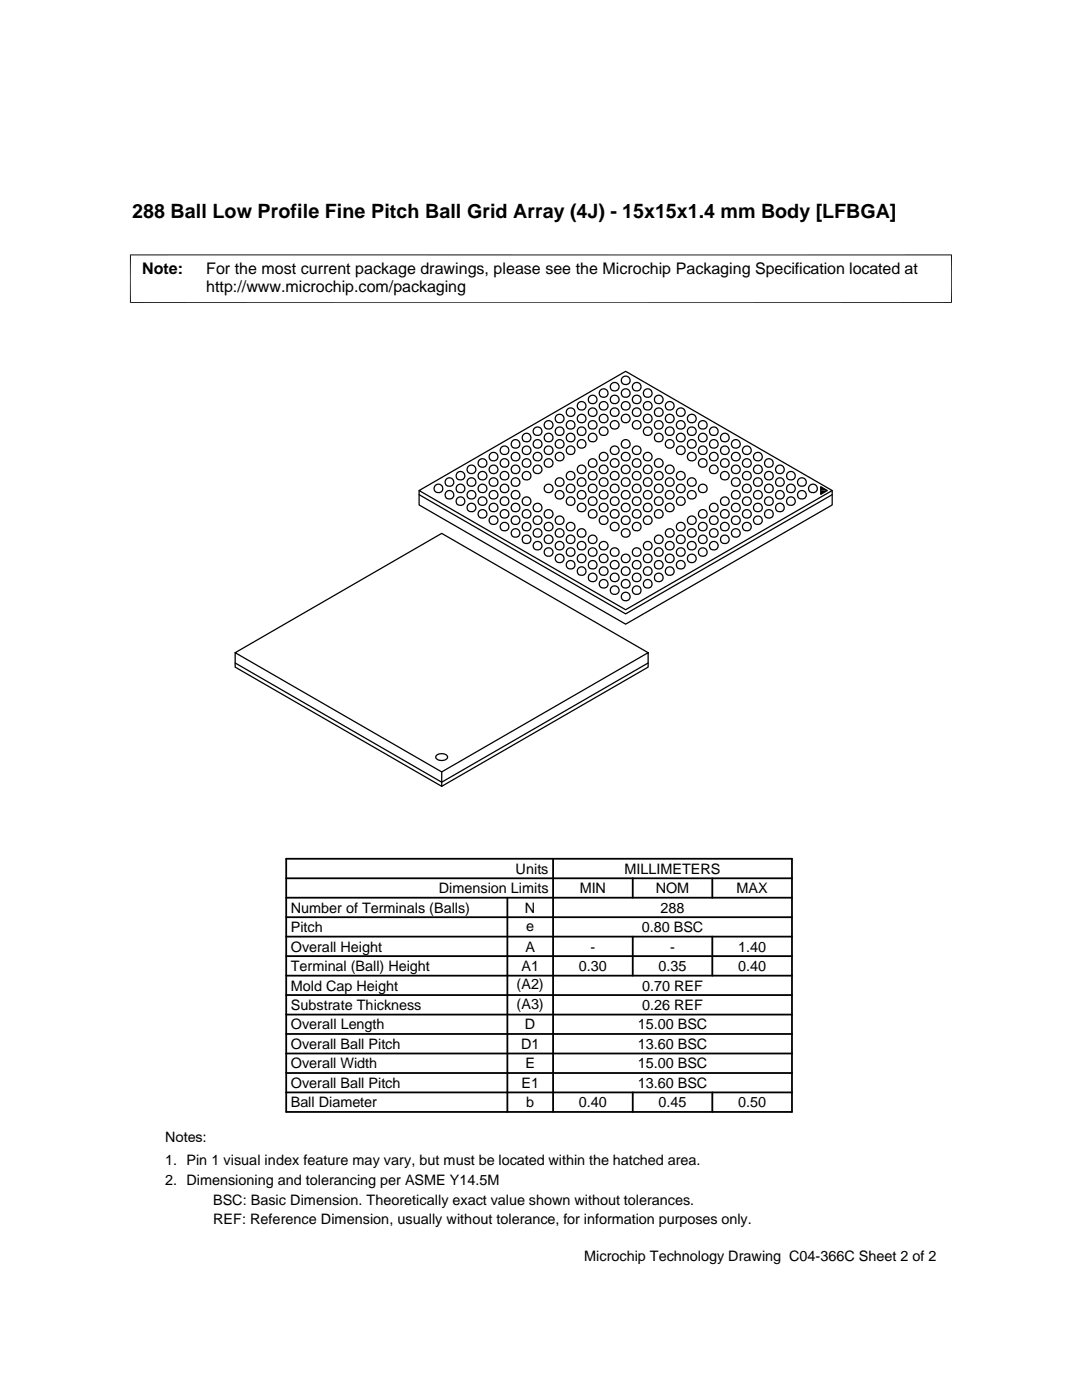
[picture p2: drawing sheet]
<svg xmlns="http://www.w3.org/2000/svg" width="216mm" height="279mm" viewBox="0 0 216 279" stroke-linecap="round" stroke-linejoin="round" font-family="sans-serif">
<g fill="none" stroke="#000" stroke-width=".25">
<path d="M83.6 97.9l41.2-23.8 41.3 23.8-41.3 23.8zM83.6 98.7l41.2 23.8 41.3-23.8M83.6 97.9v2.9l41.2 23.8 41.3-23.8v-2.9M163.8 97.1l1.3 .8-1.3 .8zM46.9 130.3v2.8l41.2 23.8 41.2-23.8v-2.8l-41.2-23.9-41.2 23.9 41.2 23.8 41.2-23.8M46.9 132.3l41.2 23.8 41.2-23.8M87 150.9a1.45 1.45 0 0 1 2.3 .2 1.42 1.42 0 0 1-2.4 0zM88.1 154.1v2.8"/>
<circle cx="118.3" cy="79.7" r=".87"/>
<circle cx="120.4" cy="78.5" r=".87"/>
<circle cx="122.6" cy="77.2" r=".87"/>
<circle cx="122.6" cy="79.7" r=".87"/>
<circle cx="124.8" cy="75.9" r=".87"/>
<circle cx="124.8" cy="78.5" r=".87"/>
<circle cx="127" cy="77.2" r=".87"/>
<circle cx="127" cy="79.7" r=".87"/>
<circle cx="129.2" cy="78.5" r=".87"/>
<circle cx="131.4" cy="79.7" r=".87"/>
<circle cx="87.5" cy="97.5" r=".87"/>
<circle cx="89.7" cy="96.2" r=".87"/>
<circle cx="89.7" cy="98.8" r=".87"/>
<circle cx="91.9" cy="97.5" r=".88"/>
<circle cx="91.9" cy="95" r=".88"/>
<circle cx="94.1" cy="96.2" r=".87"/>
<circle cx="94.1" cy="98.8" r=".87"/>
<circle cx="94.1" cy="93.7" r=".87"/>
<circle cx="96.3" cy="95" r=".87"/>
<circle cx="96.3" cy="97.5" r=".87"/>
<circle cx="96.3" cy="92.4" r=".87"/>
<circle cx="98.5" cy="96.2" r=".87"/>
<circle cx="98.5" cy="98.8" r=".87"/>
<circle cx="98.5" cy="91.1" r=".87"/>
<circle cx="98.5" cy="93.7" r=".87"/>
<circle cx="100.7" cy="95" r=".87"/>
<circle cx="100.7" cy="97.5" r=".87"/>
<circle cx="100.7" cy="89.9" r=".87"/>
<circle cx="100.7" cy="92.4" r=".87"/>
<circle cx="102.9" cy="96.2" r=".87"/>
<circle cx="102.9" cy="98.8" r=".87"/>
<circle cx="102.9" cy="91.1" r=".87"/>
<circle cx="102.9" cy="93.7" r=".87"/>
<circle cx="102.9" cy="88.6" r=".87"/>
<circle cx="105.1" cy="89.9" r=".88"/>
<circle cx="105.1" cy="92.4" r=".88"/>
<circle cx="105.1" cy="95" r=".88"/>
<circle cx="105.1" cy="87.3" r=".88"/>
<circle cx="107.3" cy="91.1" r=".87"/>
<circle cx="107.3" cy="93.7" r=".87"/>
<circle cx="107.3" cy="88.6" r=".87"/>
<circle cx="107.3" cy="86.1" r=".87"/>
<circle cx="109.5" cy="97.5" r=".87"/>
<circle cx="109.5" cy="89.9" r=".87"/>
<circle cx="109.5" cy="92.4" r=".87"/>
<circle cx="109.5" cy="87.3" r=".88"/>
<circle cx="109.5" cy="84.8" r=".87"/>
<circle cx="111.7" cy="96.2" r=".87"/>
<circle cx="111.7" cy="98.8" r=".87"/>
<circle cx="111.7" cy="88.6" r=".87"/>
<circle cx="111.7" cy="91.1" r=".87"/>
<circle cx="111.7" cy="83.5" r=".87"/>
<circle cx="111.7" cy="86.1" r=".87"/>
<circle cx="113.9" cy="95" r=".87"/>
<circle cx="113.9" cy="97.5" r=".87"/>
<circle cx="113.9" cy="89.9" r=".87"/>
<circle cx="113.9" cy="87.3" r=".88"/>
<circle cx="113.9" cy="82.3" r=".87"/>
<circle cx="113.9" cy="84.8" r=".87"/>
<circle cx="116.1" cy="96.2" r=".87"/>
<circle cx="116.1" cy="98.8" r=".87"/>
<circle cx="116.1" cy="93.7" r=".87"/>
<circle cx="116.1" cy="88.6" r=".87"/>
<circle cx="116.1" cy="81" r=".87"/>
<circle cx="116.1" cy="83.5" r=".87"/>
<circle cx="116.1" cy="86.1" r=".87"/>
<circle cx="118.2" cy="97.5" r=".88"/>
<circle cx="118.2" cy="95" r=".88"/>
<circle cx="118.2" cy="92.4" r=".88"/>
<circle cx="118.2" cy="87.3" r=".88"/>
<circle cx="118.3" cy="82.3" r=".87"/>
<circle cx="118.3" cy="84.8" r=".87"/>
<circle cx="120.4" cy="96.2" r=".87"/>
<circle cx="120.4" cy="98.8" r=".87"/>
<circle cx="120.4" cy="93.7" r=".87"/>
<circle cx="120.4" cy="91.1" r=".87"/>
<circle cx="120.4" cy="81" r=".87"/>
<circle cx="120.4" cy="83.5" r=".87"/>
<circle cx="120.5" cy="86.1" r=".87"/>
<circle cx="122.6" cy="95" r=".87"/>
<circle cx="122.6" cy="97.5" r=".87"/>
<circle cx="122.6" cy="92.4" r=".87"/>
<circle cx="122.6" cy="89.9" r=".87"/>
<circle cx="122.7" cy="82.3" r=".87"/>
<circle cx="122.7" cy="84.8" r=".87"/>
<circle cx="124.8" cy="96.2" r=".87"/>
<circle cx="124.8" cy="98.8" r=".87"/>
<circle cx="124.8" cy="91.1" r=".87"/>
<circle cx="124.8" cy="93.7" r=".87"/>
<circle cx="124.8" cy="88.6" r=".87"/>
<circle cx="124.8" cy="81" r=".87"/>
<circle cx="124.8" cy="83.5" r=".87"/>
<circle cx="127" cy="95" r=".87"/>
<circle cx="127" cy="97.5" r=".87"/>
<circle cx="127" cy="89.9" r=".87"/>
<circle cx="127" cy="92.4" r=".87"/>
<circle cx="127.1" cy="82.3" r=".87"/>
<circle cx="127.1" cy="84.8" r=".87"/>
<circle cx="129.2" cy="96.2" r=".87"/>
<circle cx="129.2" cy="98.8" r=".87"/>
<circle cx="129.2" cy="91.1" r=".87"/>
<circle cx="129.2" cy="93.7" r=".87"/>
<circle cx="129.2" cy="81" r=".87"/>
<circle cx="129.2" cy="83.5" r=".87"/>
<circle cx="129.2" cy="86.1" r=".87"/>
<circle cx="131.4" cy="97.5" r=".88"/>
<circle cx="131.4" cy="92.4" r=".88"/>
<circle cx="131.4" cy="95" r=".88"/>
<circle cx="131.4" cy="87.3" r=".88"/>
<circle cx="131.4" cy="82.3" r=".87"/>
<circle cx="131.4" cy="84.8" r=".87"/>
<circle cx="133.6" cy="96.2" r=".87"/>
<circle cx="133.6" cy="98.8" r=".87"/>
<circle cx="133.6" cy="93.7" r=".87"/>
<circle cx="133.6" cy="88.6" r=".87"/>
<circle cx="133.6" cy="81" r=".87"/>
<circle cx="133.6" cy="83.5" r=".87"/>
<circle cx="133.6" cy="86.1" r=".87"/>
<circle cx="135.8" cy="95" r=".87"/>
<circle cx="135.8" cy="97.5" r=".87"/>
<circle cx="135.8" cy="89.9" r=".87"/>
<circle cx="135.8" cy="87.3" r=".88"/>
<circle cx="135.8" cy="84.8" r=".87"/>
<circle cx="135.8" cy="82.3" r=".87"/>
<circle cx="138" cy="96.2" r=".87"/>
<circle cx="138" cy="98.8" r=".87"/>
<circle cx="138" cy="88.6" r=".87"/>
<circle cx="138" cy="91.1" r=".87"/>
<circle cx="138" cy="83.5" r=".87"/>
<circle cx="138" cy="86.1" r=".87"/>
<circle cx="140.2" cy="97.5" r=".87"/>
<circle cx="140.2" cy="89.9" r=".87"/>
<circle cx="140.2" cy="92.4" r=".87"/>
<circle cx="140.2" cy="87.3" r=".88"/>
<circle cx="140.2" cy="84.8" r=".87"/>
<circle cx="142.4" cy="91.1" r=".87"/>
<circle cx="142.4" cy="93.7" r=".87"/>
<circle cx="142.4" cy="88.6" r=".87"/>
<circle cx="142.4" cy="86.1" r=".87"/>
<circle cx="144.6" cy="89.9" r=".88"/>
<circle cx="144.6" cy="92.4" r=".88"/>
<circle cx="144.6" cy="95" r=".88"/>
<circle cx="144.6" cy="87.3" r=".88"/>
<circle cx="146.8" cy="96.2" r=".87"/>
<circle cx="146.8" cy="98.8" r=".87"/>
<circle cx="146.8" cy="91.1" r=".87"/>
<circle cx="146.8" cy="93.7" r=".87"/>
<circle cx="146.8" cy="88.6" r=".87"/>
<circle cx="149" cy="95" r=".87"/>
<circle cx="149" cy="97.5" r=".87"/>
<circle cx="149" cy="89.9" r=".87"/>
<circle cx="149" cy="92.4" r=".87"/>
<circle cx="151.2" cy="96.2" r=".87"/>
<circle cx="151.2" cy="98.8" r=".87"/>
<circle cx="151.2" cy="91.1" r=".87"/>
<circle cx="151.2" cy="93.7" r=".87"/>
<circle cx="153.4" cy="95" r=".87"/>
<circle cx="153.4" cy="97.5" r=".87"/>
<circle cx="153.4" cy="92.4" r=".87"/>
<circle cx="155.6" cy="96.2" r=".87"/>
<circle cx="155.6" cy="98.8" r=".87"/>
<circle cx="155.6" cy="93.7" r=".87"/>
<circle cx="157.8" cy="97.5" r=".88"/>
<circle cx="157.8" cy="95" r=".88"/>
<circle cx="160" cy="96.2" r=".87"/>
<circle cx="160" cy="98.8" r=".87"/>
<circle cx="162.2" cy="97.5" r=".87"/>
<circle cx="91.9" cy="100" r=".88"/>
<circle cx="94.1" cy="101.3" r=".87"/>
<circle cx="96.3" cy="102.6" r=".87"/>
<circle cx="96.3" cy="100" r=".87"/>
<circle cx="98.5" cy="101.3" r=".87"/>
<circle cx="98.5" cy="103.8" r=".87"/>
<circle cx="100.7" cy="102.6" r=".87"/>
<circle cx="100.7" cy="100" r=".87"/>
<circle cx="100.7" cy="105.1" r=".87"/>
<circle cx="102.9" cy="101.3" r=".87"/>
<circle cx="102.9" cy="103.8" r=".87"/>
<circle cx="102.9" cy="106.4" r=".87"/>
<circle cx="105.1" cy="100" r=".88"/>
<circle cx="105.1" cy="102.6" r=".88"/>
<circle cx="105.1" cy="105.1" r=".87"/>
<circle cx="105.1" cy="107.7" r=".87"/>
<circle cx="107.3" cy="101.3" r=".87"/>
<circle cx="107.3" cy="103.8" r=".87"/>
<circle cx="107.3" cy="106.4" r=".87"/>
<circle cx="107.3" cy="108.9" r=".87"/>
<circle cx="109.5" cy="102.6" r=".87"/>
<circle cx="109.5" cy="105.1" r=".87"/>
<circle cx="109.5" cy="107.7" r=".87"/>
<circle cx="109.5" cy="110.2" r=".87"/>
<circle cx="111.7" cy="103.8" r=".87"/>
<circle cx="111.7" cy="106.4" r=".87"/>
<circle cx="111.7" cy="108.9" r=".87"/>
<circle cx="111.7" cy="111.5" r=".87"/>
<circle cx="113.9" cy="100" r=".87"/>
<circle cx="113.9" cy="105.1" r=".87"/>
<circle cx="113.9" cy="107.7" r=".87"/>
<circle cx="113.9" cy="110.2" r=".87"/>
<circle cx="113.9" cy="112.7" r=".87"/>
<circle cx="116.1" cy="101.3" r=".87"/>
<circle cx="116.1" cy="106.4" r=".87"/>
<circle cx="116.1" cy="108.9" r=".87"/>
<circle cx="116.1" cy="111.5" r=".87"/>
<circle cx="116.1" cy="114" r=".87"/>
<circle cx="118.2" cy="100" r=".88"/>
<circle cx="118.2" cy="102.6" r=".88"/>
<circle cx="118.3" cy="115.3" r=".88"/>
<circle cx="118.3" cy="107.7" r=".87"/>
<circle cx="118.3" cy="110.2" r=".87"/>
<circle cx="118.3" cy="112.7" r=".87"/>
<circle cx="120.4" cy="101.3" r=".87"/>
<circle cx="120.4" cy="116.5" r=".87"/>
<circle cx="120.4" cy="103.8" r=".87"/>
<circle cx="120.4" cy="108.9" r=".87"/>
<circle cx="120.5" cy="111.5" r=".87"/>
<circle cx="120.5" cy="114" r=".88"/>
<circle cx="122.6" cy="100" r=".87"/>
<circle cx="122.6" cy="102.6" r=".87"/>
<circle cx="122.6" cy="117.8" r=".87"/>
<circle cx="122.6" cy="115.3" r=".87"/>
<circle cx="122.6" cy="105.1" r=".87"/>
<circle cx="122.6" cy="110.2" r=".87"/>
<circle cx="122.7" cy="112.7" r=".87"/>
<circle cx="124.8" cy="101.3" r=".87"/>
<circle cx="124.8" cy="116.5" r=".87"/>
<circle cx="124.8" cy="119.1" r=".87"/>
<circle cx="124.8" cy="103.8" r=".87"/>
<circle cx="124.8" cy="106.4" r=".87"/>
<circle cx="124.9" cy="111.5" r=".87"/>
<circle cx="124.9" cy="114" r=".88"/>
<circle cx="127" cy="100" r=".87"/>
<circle cx="127" cy="102.6" r=".87"/>
<circle cx="127" cy="115.3" r=".87"/>
<circle cx="127" cy="117.8" r=".87"/>
<circle cx="127" cy="105.1" r=".87"/>
<circle cx="127" cy="110.2" r=".87"/>
<circle cx="127.1" cy="112.7" r=".87"/>
<circle cx="129.2" cy="101.3" r=".87"/>
<circle cx="129.2" cy="116.5" r=".87"/>
<circle cx="129.2" cy="103.8" r=".87"/>
<circle cx="129.2" cy="108.9" r=".87"/>
<circle cx="129.2" cy="111.5" r=".87"/>
<circle cx="129.2" cy="114" r=".87"/>
<circle cx="131.4" cy="100" r=".88"/>
<circle cx="131.4" cy="102.6" r=".88"/>
<circle cx="131.4" cy="115.3" r=".88"/>
<circle cx="131.4" cy="107.7" r=".87"/>
<circle cx="131.4" cy="110.2" r=".87"/>
<circle cx="131.4" cy="112.7" r=".87"/>
<circle cx="133.6" cy="101.3" r=".87"/>
<circle cx="133.6" cy="106.4" r=".87"/>
<circle cx="133.6" cy="108.9" r=".87"/>
<circle cx="133.6" cy="111.5" r=".87"/>
<circle cx="133.6" cy="114" r=".88"/>
<circle cx="135.8" cy="100" r=".87"/>
<circle cx="135.8" cy="105.1" r=".87"/>
<circle cx="135.8" cy="107.7" r=".87"/>
<circle cx="135.8" cy="110.2" r=".87"/>
<circle cx="135.8" cy="112.7" r=".87"/>
<circle cx="138" cy="103.8" r=".87"/>
<circle cx="138" cy="106.4" r=".87"/>
<circle cx="138" cy="108.9" r=".87"/>
<circle cx="138" cy="111.5" r=".87"/>
<circle cx="140.2" cy="102.6" r=".87"/>
<circle cx="140.2" cy="105.1" r=".87"/>
<circle cx="140.2" cy="107.7" r=".87"/>
<circle cx="140.2" cy="110.2" r=".87"/>
<circle cx="142.4" cy="101.3" r=".87"/>
<circle cx="142.4" cy="103.8" r=".87"/>
<circle cx="142.4" cy="106.4" r=".87"/>
<circle cx="142.4" cy="108.9" r=".87"/>
<circle cx="144.6" cy="100" r=".88"/>
<circle cx="144.6" cy="102.6" r=".88"/>
<circle cx="144.6" cy="105.1" r=".87"/>
<circle cx="144.6" cy="107.7" r=".87"/>
<circle cx="146.8" cy="101.3" r=".87"/>
<circle cx="146.8" cy="103.8" r=".87"/>
<circle cx="146.8" cy="106.4" r=".87"/>
<circle cx="149" cy="100" r=".87"/>
<circle cx="149" cy="102.6" r=".87"/>
<circle cx="149" cy="105.1" r=".87"/>
<circle cx="151.2" cy="101.3" r=".87"/>
<circle cx="151.2" cy="103.8" r=".87"/>
<circle cx="153.4" cy="100" r=".87"/>
<circle cx="153.4" cy="102.6" r=".87"/>
<circle cx="155.6" cy="101.3" r=".87"/>
<circle cx="157.8" cy="100" r=".88"/>
</g>
<path d="M163.8 97.1l1.3 .8h-1.3zM163.8 97.9h1.3l-1.3 .8z" fill="#000"/>
<g fill="none" stroke="#000" stroke-width=".36">
<path d="M57.1 179.2h100.9M57.1 175.3h100.9M57.1 171.4h100.9v50.5h-100.9zM101.2 179.2v42.7M110.4 171.4v50.5M126.3 175.3v3.9M142.1 175.3v3.9M57.1 190.8h100.9M57.1 186.9h100.9M57.1 183h100.9M57.1 194.7h100.9M57.1 198.6h100.9"/>
<path d="M126.3 186.9v7.8M142.1 186.9v7.8M57.1 206.4h100.9M57.1 202.5h100.9M57.1 214.1h100.9M57.1 210.2h100.9M57.1 218h100.9M126.3 218v3.9M142.1 218v3.9"/>
</g>
<path d="M26 50.8v9.7M189.9 50.8v9.7M189.9 50.9h-164M25.9 60.4h164" fill="none" stroke="#000" stroke-width=".2"/>
<text font-size="3.9" x="26.4" y="43.5">288 Ball Low Profile Fine Pitch Ball Grid Array (4J) - 15x15x1.4 mm Body [LFBGA]</text>
<g font-size="3.2">
<text x="28.4" y="54.6">Note:</text>
<text x="41.1" y="58.3">http://www.microchip.com/packaging</text>
<text x="41.1" y="54.6">For the most current package drawings, please see the Microchip Packaging Specification located at</text>
</g>
<g font-size="2.9">
<text x="87.6" y="178.2">Dimension Limits</text>
<text x="102.9" y="174.4">Units</text>
<text x="115.7" y="178.2">MIN</text>
<text x="124.6" y="174.4">MILLIMETERS</text>
<text x="130.8" y="178.2">NOM</text>
<text x="147" y="178.2">MAX</text>
<text x="58" y="182.1">Number of Terminals (Balls)</text>
<text x="104.8" y="182.1">N</text>
<text x="105" y="185.7">e</text>
<text x="131.8" y="182.1">288</text>
<text x="58" y="189.9">Overall Height</text>
<text x="58" y="186">Pitch</text>
<text x="104.8" y="189.9">A</text>
<text x="117.8" y="189.9">-</text>
<text x="128" y="186">0.80 BSC</text>
<text x="133.7" y="189.9">-</text>
<text x="147.3" y="189.9">1.40</text>
<text x="58" y="193.8">Terminal (Ball) Height</text>
<text x="58" y="197.7">Mold Cap Height</text>
<text x="103.1" y="197.4">(A2)</text>
<text x="104.1" y="193.8">A1</text>
<text x="115.5" y="193.8">0.30</text>
<text x="128.1" y="197.7">0.70 REF</text>
<text x="131.4" y="193.8">0.35</text>
<text x="147.3" y="193.8">0.40</text>
<text x="58" y="201.6">Substrate Thickness</text>
<text x="103.1" y="201.3">(A3)</text>
<text x="128.1" y="201.6">0.26 REF</text>
<text x="58" y="205.4">Overall Length</text>
<text x="58" y="209.3">Overall Ball Pitch</text>
<text x="104" y="209.3">D1</text>
<text x="104.8" y="205.4">D</text>
<text x="127.3" y="205.4">15.00 BSC</text>
<text x="127.3" y="209.3">13.60 BSC</text>
<text x="58" y="213.2">Overall Width</text>
<text x="104.8" y="213.2">E</text>
<text x="127.3" y="213.2">15.00 BSC</text>
<text x="58" y="221">Ball Diameter</text>
<text x="58" y="217.1">Overall Ball Pitch</text>
<text x="104" y="217.1">E1</text>
<text x="105" y="221">b</text>
<text x="115.5" y="221">0.40</text>
<text x="127.3" y="217.1">13.60 BSC</text>
<text x="131.4" y="221">0.45</text>
<text x="147.3" y="221">0.50</text>
<text x="32.9" y="228">Notes:</text>
<text x="32.9" y="232.6">1. Pin 1 visual index feature may vary, but must be located within the hatched area.</text>
<text x="32.9" y="236.5">2. Dimensioning and tolerancing per ASME Y14.5M</text>
<text x="42.5" y="244.3">REF: Reference Dimension, usually without tolerance, for information purposes only.</text>
<text x="42.5" y="240.6">BSC: Basic Dimension. Theoretically exact value shown without tolerances.</text>
<text x="116.6" y="251.7">Microchip Technology Drawing C04-366C Sheet 2 of 2</text>
</g>
</svg>
